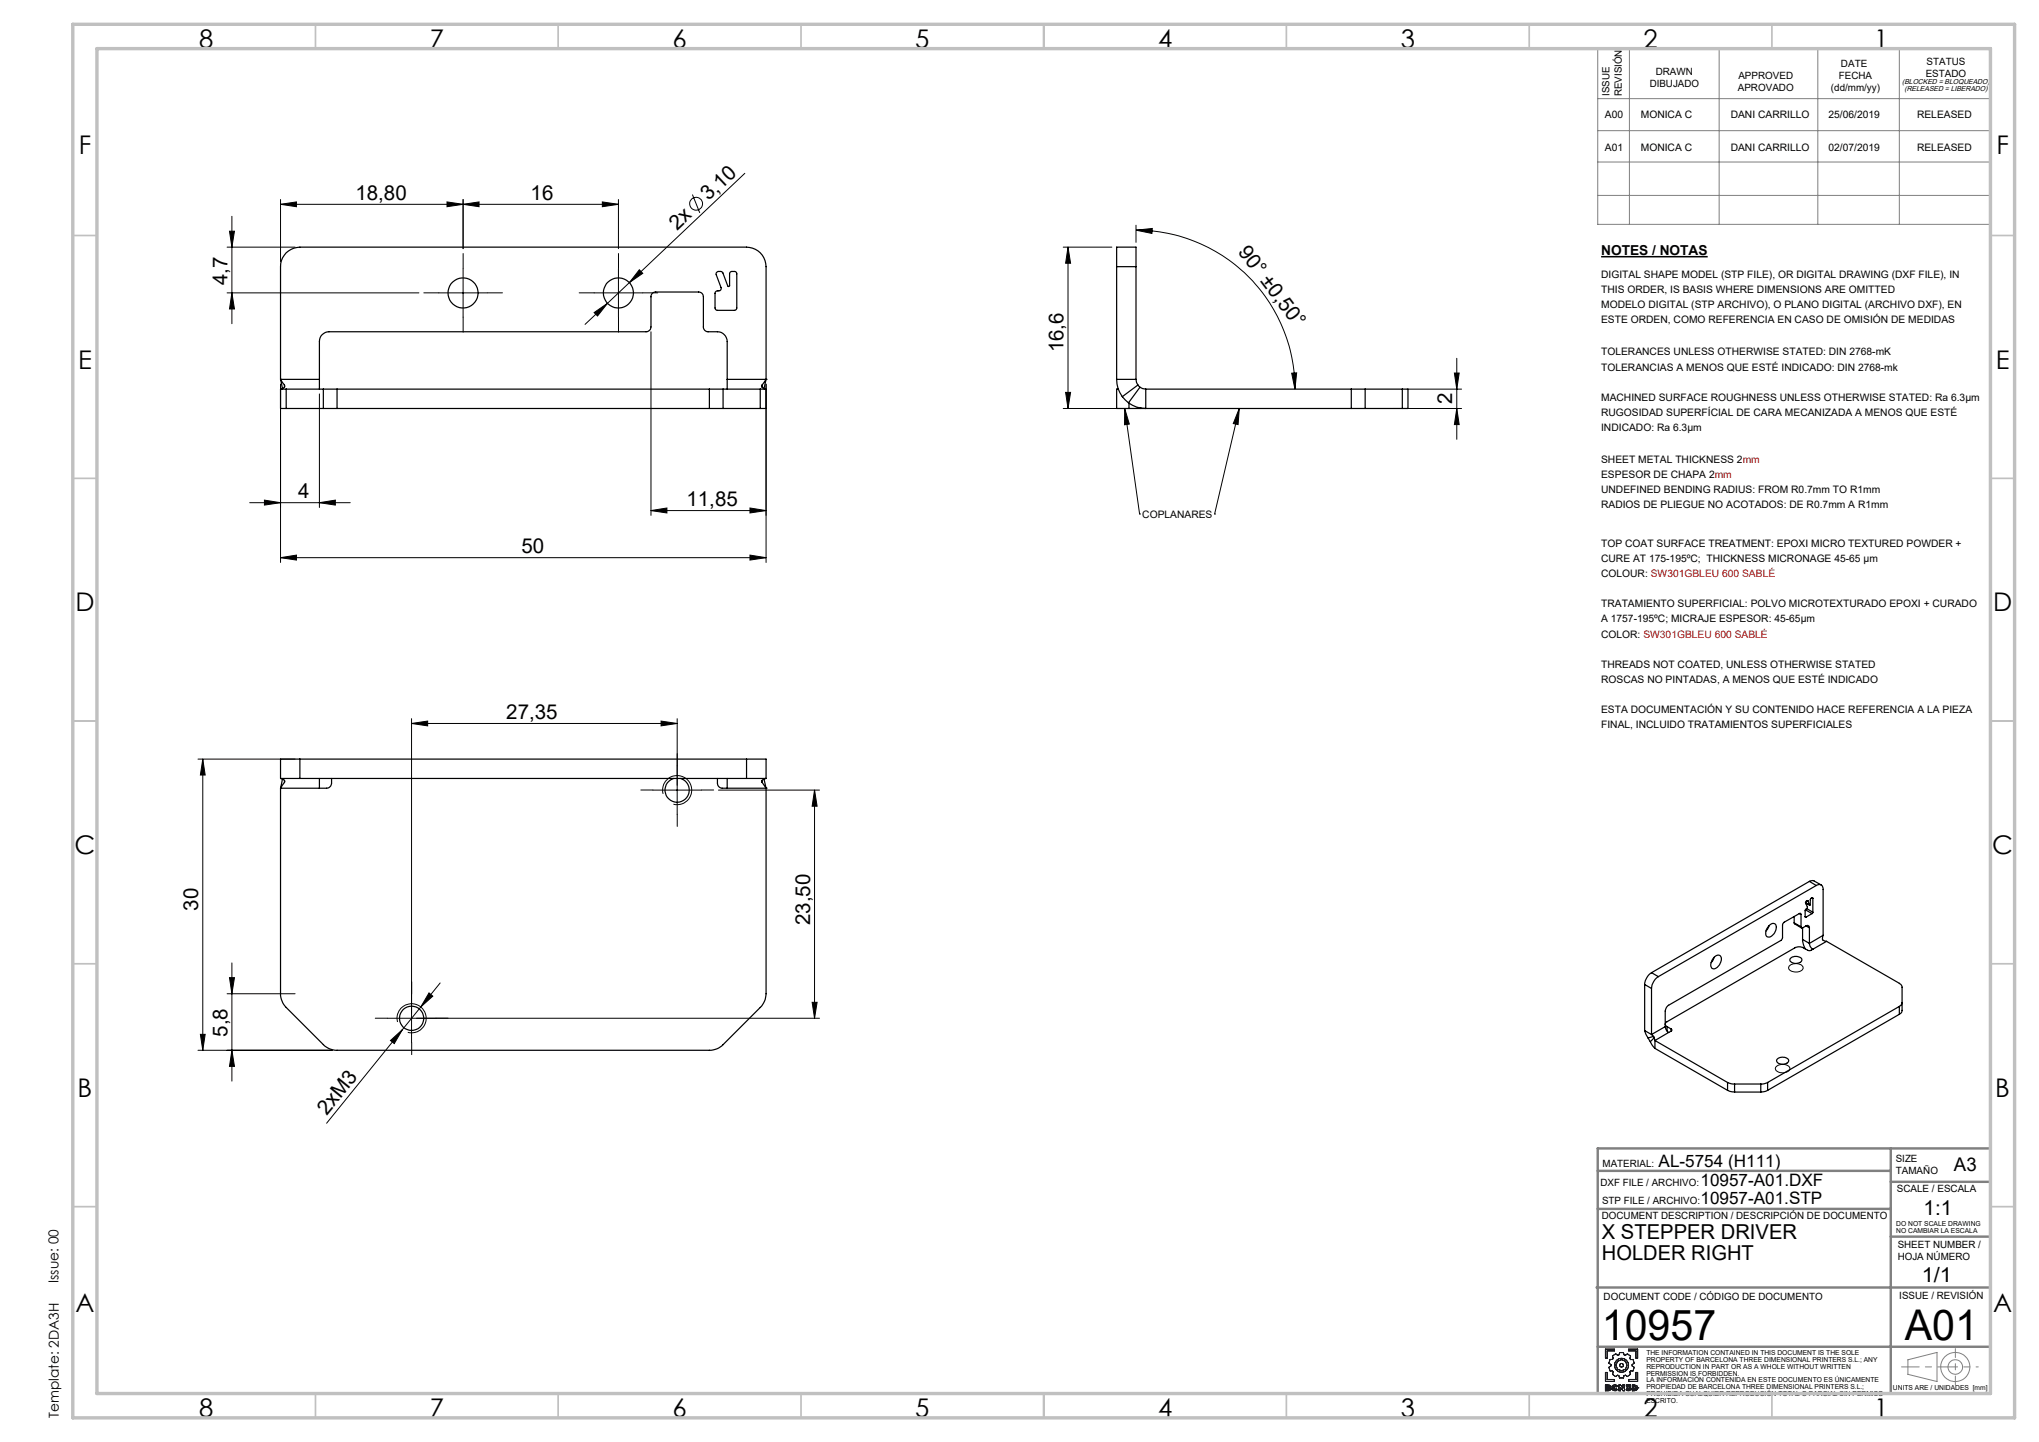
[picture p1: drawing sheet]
<svg xmlns="http://www.w3.org/2000/svg" width="420mm" height="297mm" viewBox="0 0 420 297" stroke-linecap="round" stroke-linejoin="round" font-family="sans-serif">
<path d="M329.8 52.9h22" fill="none" stroke="#000" stroke-width=".32"/>
<g fill="none" stroke="#000" stroke-width=".21">
<path d="M153.4 35.7l-28.3 26.8M46.8 50.9h14M47.3 47.6h1l-.5 3.3zM47.8 44.6v22.1M57.8 42.1l3.3-.5v1zM57.8 42.1h69.6M57.8 41.1v12.8M92.1 41.6l3.3 .5-3.3 .5zM95.4 42.1l3.3-.5v1zM95.4 55.3v10M95.4 41.1v10.1M124.1 41.6l3.3 .5-3.3 .5z"/>
<path d="M127.4 41.1v10.1M127.4 55.3v10M131.7 55.6l.7 .7-2.8 1.9zM142.6 40.1l1.5 3.7M219 50.9h10M220 50.9l.5 3.3h-1zM220 50.9v33.2M234 47.4l3.3-.3v1zM234 47.4a32.7 32.7 0 0 1 32.7 32.7M234 46.4v3.5M46.8 60.3h39.5M47.8 60.3l.5 3.3h-1z"/>
<path d="M57.8 79.1v36.7M90.4 60.3h10M122.4 60.3h10M122.4 64.4l2.7-1.9-2 2.6zM125.1 62.5l-4.6 4.3M134.1 68.3v37.8M157.8 79.1v36.7M266.1 76.9l1-.1-.4 3.3zM299.6 76.8h1l-.5 3.3zM300.1 73.8v16.7M65.8 81.1v23.4M219 84.1h16"/>
<path d="M219.5 80.8h1l-.5 3.3zM231.7 84.1l.9 3.2-1 .2zM231.7 84.1l3 21.8M255.3 84.1l-.3 3.4-1-.3zM255.3 84.1l-5.1 21.8M286.9 84.1h14.2M289.8 80.1h11.3M300.1 84.1l.5 3.4h-1zM51.4 103.5h20.7M54.5 103l3.3 .5-3.3 .5zM57.8 114.9l3.3-.6v1.1zM57.8 114.9h100"/>
<path d="M65.8 103.5l3.3-.5v1zM134.1 105.2l3.3-.6v1.1zM134.1 105.2h23.7M154.5 104.6l3.3 .6-3.3 .5zM154.5 114.3l3.3 .6-3.3 .5zM234.7 105.9h.1M250.2 105.9h.1M40.8 156.3h20M41.8 156.3l.5 3.3h-1zM41.8 156.3v60M84.8 149l3.3-.5v1zM84.8 148v66.7"/>
<path d="M84.8 149h54.7M136.2 148.5l3.3 .5-3.3 .5zM139.5 148v19.7M134.5 162.7h10M136.6 163.5a2.99 2.99 0 0 1 2.6-3.7 2.99 2.99 0 0 1 3.3 3.2 2.99 2.99 0 0 1-3.8 2.6M148 162.7h20.8M167.8 162.7v47M167.8 162.7l.5 3.3h-1zM47.8 198.3v24.4M368.5 199a1.94 1.94 0 0 1 2.9 .2 1.33 1.33 0 0 1-1.9 1l-.6-.2a.68 .68 0 0 1-.4-1zM40.8 216.3h27.6M41.3 213h1l-.5 3.3z"/>
<path d="M46.8 204.7h14M47.3 201.4h1l-.5 3.3zM47.8 216.3l.5 3.3h-1zM79.8 209.7h89M80.4 214.3l2.5-2.2-1.7 2.8zM81.9 210.5a2.99 2.99 0 0 1 2.6-3.8 2.99 2.99 0 0 1 3.3 3.3 2.99 2.99 0 0 1-3.8 2.6M86.7 207.4l-19.4 23.9M88.4 204.5l.7 .7-2.4 2.2zM90.7 202.5l-4 4.9M167.3 206.4h1l-.5 3.3zM366 219.6a1.84 1.84 0 0 1 2.7 .5 1.64 1.64 0 0 1-2.4 .7l-.4-.3a.59 .59 0 0 1 .1-.9z"/>
<circle cx="143.4" cy="42" r="1.33"/>
</g>
<g fill="none" stroke="#191924" stroke-width=".21">
<path d="M330.7 277.9h1.8v.3h-1.5v1.5h-.3zM332.1 279.3l.7-.5 .4 .3 .3-.1 .1-.4h.8l.1 .4 .3 .1 .4-.3 .7 .5-.2 .5 .2 .2h.5l.2 .8-.4 .3v.2l.4 .3-.2 .8h-.5l-.2 .2 .1 .5-.6 .4-.4-.3-.3 .1-.1 .5h-.8l-.2-.5-.2-.1-.4 .3-.7-.4 .2-.5-.2-.2h-.5l-.2-.8 .4-.3v-.2l-.4-.3 .2-.8h.5l.2-.2zM335.5 277.9h1.8v1.8h-.3v-1.5h-1.5zM330.7 282.7h.3v1.4h1.5v.4h-1.8zM331 285.5l.4 .1-.4 .1zM331 286l.4 .1-.4 .1zM331.3 285.3l.4 .2M331.3 285.3h.2l.2 .2M331.3 285.3h-.6v1.2l.9-.1 .2-.3M331.4 285.6h.1M331.4 286.1h.1M331.7 285.5l-.2 .3 .3 .3"/>
<path d="M331.7 285.5h.1M331.8 286.1h.1M332 285.9l.2 .3 .4 .3 .6-.3M332 285.9l.3 .5a.69 .69 0 0 0 .9-.2M332 285.9h.1M332.4 285.9l.1 .2 .4-.1M332.4 285.9h.1M332.9 285.7l-.2-.2-.3 .1v.3M332.9 285.7l-.4-.1-.1 .3M332.9 286l.3 .2M333.2 285.5l-.5-.3-.5 .2-.2 .5M333.2 285.5a.67 .67 0 0 0-1.1 0l-.1 .4"/>
<path d="M333.2 285.5l-.3 .2M333.5 285.3h.3l.5 .6v-.6h.3v1.2h-.3l-.5-.7v.7h-.3zM335.1 286l.3 .2 .2-.1-.2 .1zM335.1 286l-.2 .2M335.5 284.1h1.5v-1.4h.3v1.8h-1.8zM335.6 286.1l-.4-.2v-.2l.3-.2h-.5v-.2h.8v.2l-.2 .2 .3 .4M335.6 286.1h.1M335.9 286.1l-.2 .3-.3 .1-.5-.3M335.9 286.1l-.2 .3-.4 .1-.4-.3M335.9 286.1h.1M336.2 285.3l1 .2 .2 .4-.3 .4-.9 .2zM336.6 285.5l.3 .1v.5h-.3z"/>
<path d="M337 285.9h.1M337.4 285.9h.1"/>
<circle cx="334" cy="281.2" r="1.14"/>
<circle cx="334" cy="281.2" r=".39"/>
<circle cx="334" cy="281.2" r="1.45"/>
</g>
<g fill="none" stroke="#808080" stroke-width=".21">
<path d="M329.1 10h80.9v36.2h-80.9zM335.6 10v36.2M354.1 10v36.2M374.4 10v36.2M391.2 10v36.2M329.1 20.3h80.9M329.1 26.9h80.9M329.1 33.4h80.9M329.1 40.2h80.9M393 280.1l6-1.6v6l-6-1.4z"/>
<circle cx="402.7" cy="281.6" r="3"/>
<circle cx="402.8" cy="281.5" r="1.49"/>
</g>
<g fill="none" stroke="#000" stroke-width=".21" stroke-dasharray="15.2 1.3 1.3 1.3">
<path d="M95.4 55.3v-3.1M127.4 55.3v-3.1M90.4 60.3h-3.1M95.4 65.3v3.1M100.4 60.3h3.1M122.4 60.3h-3.1M127.4 65.3v3.1M132.4 60.3h3.1M139.5 157.7v-2.5M134.5 162.7h-2.5M139.5 167.7v2.5M144.5 162.7h2.5"/>
<path d="M79.8 209.7h-2.5M84.8 204.7v-2.5M84.8 214.7v2.5M89.8 209.7h2.5"/>
</g>
<path d="M391.7 281.5h11.1" fill="none" stroke="#808080" stroke-width=".21" stroke-dasharray="15.2 1.3 1.3 1.3" stroke-dashoffset="11.6"/>
<path d="M402.8 281.5h4.7" fill="none" stroke="#808080" stroke-width=".21" stroke-dasharray="15.2 1.3 1.3 1.3" stroke-dashoffset="14.8"/>
<path d="M402.8 277.8v7.4" fill="none" stroke="#808080" stroke-width=".21" stroke-dasharray="15.2 1.3 1.3 1.3" stroke-dashoffset="13.4"/>
<path d="M329.1 236.5h80.9v50.5h-80.9zM389.5 236.5v50.5M329.1 249h60.4M329.1 241.2h60.4M389.5 243.4h20.5M389.5 254.7h20.5M328.9 265.2h81.1M329.1 277.4h80.9" fill="none" stroke="#808080" stroke-width=".5"/>
<g fill="none" stroke="#c0c0c0" stroke-width=".35">
<path d="M65 5v5M115 5v5M165 5v5M215 5v5M265 5v5M315 5v5M365 5v5M15 48.5h5M410 48.5h5M15 98.5h5M410 98.5h5M15 148.5h5"/>
<path d="M410 148.5h5M15 198.5h5M410 198.5h5M15 248.5h5M410 248.5h5M65 287v5M115 287v5M165 287v5M215 287v5M265 287v5M315 287v5M365 287v5"/>
</g>
<path d="M15 5h400v287h-400zM20 10h390v277h-390z" fill="none" stroke="#c0c0c0" stroke-width=".7"/>
<g fill="#000">
<path d="M47.3 47.6h1l-.5 3.3zM47.8 60.3l.5 3.3h-1zM41.8 156.3l.5 3.3h-1zM41.3 213h1l-.5 3.3zM47.3 201.4h1l-.5 3.3zM47.8 216.3l.5 3.3h-1z"/>
<path d="M95.4 42.1l3.3-.5v1zM124.1 41.6l3.3 .5-3.3 .5zM84.8 149l3.3-.5v1zM136.2 148.5l3.3 .5-3.3 .5z"/>
<path d="M220 50.9l.5 3.3h-1zM219.5 80.8h1l-.5 3.3z"/>
<path d="M122.4 64.4l.7 .7 2-2.6zM131.7 55.6l-2.1 2.6 2.8-1.9z"/>
<path d="M255.3 84.1l-.3 3.4-1-.3zM231.7 84.1l.9 3.2-1 .2z"/>
<path d="M266.1 76.9l1-.1-.4 3.3zM234 47.4l3.3-.3v1z"/>
<path d="M299.6 76.8h1l-.5 3.3zM300.1 84.1l.5 3.4h-1z"/>
<path d="M57.8 114.9l3.3-.6v1.1zM154.5 114.3l3.3 .6-3.3 .5z"/>
<path d="M65.8 103.5l3.3-.5v1zM54.5 103l3.3 .5-3.3 .5zM92.1 41.6l3.3 .5-3.3 .5zM57.8 42.1l3.3-.5v1z"/>
<path d="M134.1 105.2l3.3-.6v1.1zM154.5 104.6l3.3 .6-3.3 .5z"/>
<path d="M88.4 204.5l-1.7 2.9 2.4-2.2zM80.4 214.3l.8 .6 1.7-2.8z"/>
<path d="M167.3 206.4h1l-.5 3.3zM167.8 162.7l.5 3.3h-1z"/>
</g>
<g fill="none" stroke="#000" stroke-width=".25">
<path d="M147.6 56.1l.3-.2h.6l.3 .2 1.1 2.8a.2 .2 0 0 0 .2 .1 .2 .2 0 0 0 .2-.2l.1-2.7 .3-.2h.8l.3 .4v7.2l-.3 .4h-3.8l-.3-.1-.1-.3v-3.2a.79 .79 0 0 1 1-.4l.3-.5-1.1-2.9zM230 54.9v-4h4v4M230 54.9h4M230 54.9v23.2M234 54.9v23.2M57.8 78.1h.1M57.8 78.1l.4 1.9M57.8 78.1l.8 1.2M57.8 78.1v-23.2a4 4 0 0 1 4-4h92a4 4 0 0 1 4 4v23.2M57.8 78.1h8M58.6 79.3v.5l-.8 .3M58.6 79.3v.4"/>
<path d="M65.8 78.1v2M65.8 78.1v-7.8a1.99 1.99 0 0 1 2-2h65.3a1.02 1.02 0 0 0 1-1v-6.2a.96 .96 0 0 1 1-1h8.8a.96 .96 0 0 1 1 1v6.2a.96 .96 0 0 0 1 1 4 4 0 0 1 3 .4l.5 .5 .4 .8v8.1M149.8 78.1v2M149.8 78.1h8M157 79.3v.5l.8 .3M157 79.3v.4M157.8 78.1h.1M157.8 78.1l-.4 1.9M157.8 78.1l-.8 1.2M230 78.1a5.8 5.8 0 0 0 1.2 3.6M230 78.1h4M234 78.1l.4 1.2"/>
<path d="M234.4 79.3l.4 .5M234.4 79.3l-3.2 2.4M234.8 79.8l1.2 .3M234.8 79.8l-2.4 3.2M57.8 80.1v4h1.1M57.8 80.1h1.1M58.9 84.1h7.7M58.9 80.1h7.7M58.9 80.1v4M66.6 84.1h2.8M66.6 80.1h2.8M66.6 80.1v4"/>
<path d="M69.4 80.1v4M69.4 84.1h76.7M69.4 80.1h76.7M146.1 80.1h2.8M146.1 84.1h2.8M146.1 80.1v4M148.9 80.1v4M148.9 84.1h7.7M148.9 80.1h7.7M156.6 80.1h1.2M156.6 80.1v4M157.8 80.1v4h-1.2"/>
<path d="M230.3 80.1h-.3v4h2.6M231.2 81.7l1.2 1.3M232.4 83a5.8 5.8 0 0 0 3.6 1.1M232.6 84.1h2.4M232.6 83v1.1M235 84.1h1M235 84v.1M236 84.1h42.3M236 80.1h42.3M236 80.1v4M278.3 80.1h2.9M278.3 84.1h2.9"/>
<path d="M278.3 80.1v4M281.2 84.1h7.7M281.2 80.1h7.7M281.2 80.1v4M288.9 80.1h1.1v4h-1.1M288.9 80.1v4M61.8 156.3h-4v4M61.8 156.3v4M61.8 156.3h92M153.8 156.3h4v4M153.8 156.3v4M57.8 162.3h.1"/>
<path d="M57.8 160.3h4M57.8 160.3l.8 .4v.4M57.8 162.3v42.4a4.2 4.2 0 0 0 1.1 2.8l7.7 7.7a3.8 3.8 0 0 0 2.8 1.1h76.7a3.8 3.8 0 0 0 2.8-1.1l7.7-7.7a4.1 4.1 0 0 0 1.2-2.8v-42.4M58.2 160.4l-.4 1.9M58.6 161.1l-.8 1.2M58.6 160.8v.3M61.8 160.3h92M65.8 160.3v2M68.3 160.3v1a1.09 1.09 0 0 1-1 1h-9.5M138.8 160.3a2.5 2.5 0 0 0-1.4 3.9 2.5 2.5 0 0 0 4.1 0 2.5 2.5 0 0 0-1.3-3.9M147.8 160.3v1a1.02 1.02 0 0 0 1 1h9M149.8 160.3v2"/>
<path d="M153.8 160.3h4M157 161.1l.8 1.2M157 160.8v.3M157.4 160.4l.4 1.9M157.8 162.3h.1M157.8 160.3l-.8 .4v.4M353.1 197.2l-.6 1.1M353.2 197.1a.79 .79 0 0 1 1.1-.3 .79 .79 0 0 1 .2 1.1 1.68 1.68 0 0 1-1.8 1.6 1.64 1.64 0 0 1 .5-2.4zM364.3 190.7a.79 .79 0 0 1 .8-.5 .79 .79 0 0 1 .8 .6 1.98 1.98 0 0 1-1.7 2.2 1.15 1.15 0 0 1-.1-1.9zM364.4 190.6l-.6 1.1M368.9 197.3a1.59 1.59 0 0 1 2.3 .3 1.34 1.34 0 0 1-2.1 .7 .53 .53 0 0 1-.4-.5 .53 .53 0 0 1 .2-.5zM369.6 190.1l.1 .2 1.4 .8"/>
<path d="M369.6 190.1l1.4 .8M369.6 188.8v1.3M370.6 188.2l.2-.1 .2 .2M370.6 188.2l-3.1 1.7-.3 .4v2.9l-.3 .5-23.2 13.3a1.62 1.62 0 0 0-.7 1.2v3.3M370.6 188.2l.4 .1M371 188.3v2.6M371.3 193.5l.1 .9 .4 1M371.3 193.5l1.4 .8M371.3 191.1v2.4M371.8 188.8l.2 .1M371.9 185.9l.9 .5M371.9 185.9l.8 .5"/>
<path d="M371.9 187.4l1.3 .8M372 190.7a.44 .44 0 0 1 .5 0 .44 .44 0 0 1 .2 .4M372 190.7l-.7 .4a.21 .21 0 0 1-.2 0 .21 .21 0 0 1-.1-.2M372 186v.2M372 190.7l.7 .4M372.2 187.1l1.2 .8M372.3 185.5h.1M372.3 185.5l-.4 .4 .4 1.1-.5 .5v1.3M372.4 185.5l.3 .9M372.7 181.5l.9-.1 1.5 .9M372.7 194.3a1.47 1.47 0 0 0 .7 1.2M372.7 191.1v3.2"/>
<path d="M372.7 181.5l1.4 .9M372.7 181.5l-32.5 18.8M373.2 184.9l.2 .1M373.2 184.9l-.3 .3v1.2h-.2M373.2 188.2l-1.2 .7M373.4 195.5l-.7 .3-1.2-.6a1.94 1.94 0 0 0-1.8 0l-26.3 15.2-.4 .5M373.4 187.9l-.2 .3M373.4 185v2.9M374.1 182.4a.85 .85 0 0 1 1-.1 .85 .85 0 0 1 .4 .9v9.4M374.1 182.4l-32.5 18.8M375.5 192.6a.74 .74 0 0 0-.1 .9 .74 .74 0 0 0 .8 .4M375.5 192.6l-2.8 1.7"/>
<path d="M376.2 193.9l15.4 8.9 .2 .4v5l-.2 .5-.4 .2M376.2 193.9l-2.8 1.6M338.8 212.3l.7 1.5M338.8 202.8l1.4 .8M338.8 202.8v9.5M338.8 212.3l1.4 .8M339.5 213.8l.4 .8M339.9 214.6l1 1.3M340.2 200.3a3.2 3.2 0 0 0-1.4 2.5M340.2 213.1l.4 .4M340.2 203.6v9.5M340.2 200.3l1.4 .9"/>
<path d="M340.6 213.5l.1 .2M340.6 213.5l-1.1 .3M340.7 213.7l.2 .6M340.7 213.7l-.8 .9M340.9 214.3l14.9 8.7M340.9 214.3v1.6M340.9 215.9l14.9 8.7M341.6 201.2a3.2 3.2 0 0 0-1.4 2.4M343 211l.4 .5M343 211.5a1.62 1.62 0 0 0 .7 1.2M343 211.5l-2.8 1.6M343.4 211.5l.8 .4"/>
<path d="M343.4 211.5v.9M343.7 212.7l-2.8 1.6M344.2 211.9l.2 .2-.2 .3M344.2 212.4l-.5 .3M344.2 211.9v.5M366.2 218a1.45 1.45 0 0 1 2.2 .5 1.52 1.52 0 0 1-2.4 .1v-.3zM391.2 207.3l-27.1 15.7M391.2 207.3v1.6M391.2 208.9l-27.1 15.7M391.8 206.5l-.2 .5-.4 .3M355.8 223l1.5 .3M355.8 224.6l1.5 .3"/>
<path d="M355.8 223v1.6M357.3 223.3h5.4M357.3 224.9h5.4M357.3 223.3v1.6M362.7 223.3v1.6M364.1 223l-1.4 .3M364.1 224.6l-1.4 .3M364.1 223v1.6"/>
<circle cx="95.4" cy="60.3" r="3.1"/>
<circle cx="127.4" cy="60.3" r="3.1"/>
<circle cx="84.8" cy="209.7" r="2.49"/>
</g>
<g font-size="8.7">
<text x="330" y="275.9">10957</text>
<text x="392.3" y="275.9">A01</text>
</g>
<g font-size="5.3">
<text x="41" y="9.9">8</text>
<text x="88.5" y="9.9">7</text>
<text x="138.5" y="9.9">6</text>
<text x="188.5" y="9.9">5</text>
<text x="238.5" y="9.9">4</text>
<text x="288.5" y="9.9">3</text>
<text x="338.5" y="9.9">2</text>
<text x="386" y="9.9">1</text>
<text x="16.2" y="31.7">F</text>
<text x="411.2" y="31.7">F</text>
<text x="16.1" y="75.9">E</text>
<text x="411.1" y="75.9">E</text>
<text x="15.5" y="125.9">D</text>
<text x="410.5" y="125.9">D</text>
<text x="15.4" y="175.9">C</text>
<text x="410.4" y="175.9">C</text>
<text x="16" y="225.9">B</text>
<text x="411" y="225.9">B</text>
<text x="15.5" y="270.2">A</text>
<text x="410.5" y="270.2">A</text>
<text x="41" y="291.9">8</text>
<text x="88.5" y="291.9">7</text>
<text x="138.5" y="291.9">6</text>
<text x="188.5" y="291.9">5</text>
<text x="238.5" y="291.9">4</text>
<text x="288.5" y="291.9">3</text>
<text x="338.5" y="291.9">2</text>
<text x="386" y="291.9">1</text>
</g>
<g font-size="4.2">
<text x="73.2" y="41.1">18,80</text>
<text x="109.3" y="41.1">16</text>
<text x="146" y="41.5" transform="rotate(-43 146 41.5)">3,10</text>
<text x="139.5" y="47.6" transform="rotate(-43 139.5 47.6)">2x</text>
<text x="254.9" y="51.9" transform="rotate(53 254.9 51.9)">90° ±0,50°</text>
<text x="46.8" y="58.7" transform="rotate(-90 46.8 58.7)">4,7</text>
<text x="219.1" y="72.6" transform="rotate(-90 219.1 72.6)">16,6</text>
<text x="299.1" y="83.2" transform="rotate(-90 299.1 83.2)">2</text>
<text x="61.4" y="102.6">4</text>
<text x="141.4" y="104.2">11,85</text>
<text x="107.4" y="113.9">50</text>
<text x="104.3" y="148">27,35</text>
<text x="40.8" y="187.6" transform="rotate(-90 40.8 187.6)">30</text>
<text x="166.9" y="190.5" transform="rotate(-90 166.9 190.5)">23,50</text>
<text x="46.8" y="213.6" transform="rotate(-90 46.8 213.6)">5,8</text>
<text x="67.3" y="229.8" transform="rotate(-51 67.3 229.8)">2xM3</text>
<text x="396.2" y="250.3">1:1</text>
<text x="330" y="255.2">X STEPPER DRIVER</text>
<text x="330" y="259.5">HOLDER RIGHT</text>
<text x="395.8" y="264">1/1</text>
</g>
<text font-size="3.9" x="402.5" y="241.1">A3</text>
<g font-size="3.5">
<text x="341.7" y="240.4">AL-5754 (H111)</text>
<text x="350.3" y="244.3">10957-A01.DXF</text>
<text x="350.3" y="247.9">10957-A01.STP</text>
</g>
<g font-size="2.8">
<text x="329.8" y="52.6">NOTES / NOTAS</text>
<text x="12.1" y="264.2" transform="rotate(-90 12.1 264.2)">Issue: 00</text>
<text x="12.2" y="292" transform="rotate(-90 12.2 292)">Template: 2DA3H</text>
</g>
<g font-size="2.1">
<text x="339.8" y="17.9">DIBUJADO</text>
<text x="341.1" y="15.4">DRAWN</text>
<text x="358.1" y="16.3">APPROVED</text>
<text x="378.8" y="16.3">FECHA</text>
<text x="379.2" y="13.8">DATE</text>
<text x="396.7" y="15.8">ESTADO</text>
<text x="396.8" y="13.3">STATUS</text>
<text x="331.5" y="19.8" transform="rotate(-90 331.5 19.8)">ISSUE</text>
<text x="334" y="19.8" transform="rotate(-90 334 19.8)">REVISIÓN</text>
<text x="357.9" y="18.8">APROVADO</text>
<text x="377.1" y="18.8">(dd/mm/yy)</text>
<text x="330.6" y="24.3">A00</text>
<text x="338" y="24.3">MONICA C</text>
<text x="356.5" y="24.3">DANI CARRILLO</text>
<text x="376.6" y="24.3">25/06/2019</text>
<text x="394.9" y="24.3">RELEASED</text>
<text x="330.6" y="31.2">A01</text>
<text x="338" y="31.2">MONICA C</text>
<text x="356.5" y="31.2">DANI CARRILLO</text>
<text x="376.6" y="31.2">02/07/2019</text>
<text x="394.9" y="31.2">RELEASED</text>
<text x="329.8" y="57.2">DIGITAL SHAPE MODEL (STP FILE), OR DIGITAL DRAWING (DXF FILE), IN</text>
<text x="329.8" y="60.3">THIS ORDER, IS BASIS WHERE DIMENSIONS ARE OMITTED</text>
<text x="329.8" y="63.4">MODELO DIGITAL (STP ARCHIVO), O PLANO DIGITAL (ARCHIVO DXF), EN</text>
<text x="329.8" y="66.5">ESTE ORDEN, COMO REFERENCIA EN CASO DE OMISIÓN DE MEDIDAS</text>
<text x="329.8" y="73.2">TOLERANCES UNLESS OTHERWISE STATED: DIN 2768-mK</text>
<text x="329.8" y="76.3">TOLERANCIAS A MENOS QUE ESTÉ INDICADO: DIN 2768-mk</text>
<text x="329.8" y="82.5">MACHINED SURFACE ROUGHNESS UNLESS OTHERWISE STATED: Ra 6.3µm</text>
<text x="329.8" y="85.7">RUGOSIDAD SUPERFÍCIAL DE CARA MECANIZADA A MENOS QUE ESTÉ</text>
<text x="329.8" y="88.8">INDICADO: Ra 6.3µm</text>
<text x="329.8" y="95.4">SHEET METAL THICKNESS 2mm</text>
<text x="329.8" y="98.5">ESPESOR DE CHAPA 2mm</text>
<text x="329.8" y="101.6">UNDEFINED BENDING RADIUS: FROM R0.7mm TO R1mm</text>
<text x="235.3" y="106.6">COPLANARES</text>
<text x="329.8" y="104.7">RADIOS DE PLIEGUE NO ACOTADOS: DE R0.7mm A R1mm</text>
<text x="329.8" y="112.6">TOP COAT SURFACE TREATMENT: EPOXI MICRO TEXTURED POWDER +</text>
<text x="329.8" y="115.7">CURE AT 175-195ºC; THICKNESS MICRONAGE 45-65 µm</text>
<text x="329.8" y="118.9">COLOUR: SW301GBLEU 600 SABLÉ</text>
<text x="329.8" y="125.1">TRATAMIENTO SUPERFICIAL: POLVO MICROTEXTURADO EPOXI + CURADO</text>
<text x="329.8" y="128.2">A 1757-195ºC; MICRAJE ESPESOR: 45-65µm</text>
<text x="329.8" y="131.3">COLOR: SW301GBLEU 600 SABLÉ</text>
<text x="329.8" y="137.6">THREADS NOT COATED, UNLESS OTHERWISE STATED</text>
<text x="329.8" y="140.7">ROSCAS NO PINTADAS, A MENOS QUE ESTÉ INDICADO</text>
<text x="329.8" y="146.9">ESTA DOCUMENTACIÓN Y SU CONTENIDO HACE REFERENCIA A LA PIEZA</text>
<text x="329.8" y="150">FINAL, INCLUIDO TRATAMIENTOS SUPERFICIALES</text>
<text x="390.5" y="239.4">SIZE</text>
<text x="329.7" y="244.3">DXF FILE / ARCHIVO:</text>
<text x="330.1" y="240.4">MATERIAL:</text>
<text x="390.5" y="241.9">TAMAÑO</text>
<text x="390.7" y="245.6">SCALE / ESCALA</text>
<text x="330" y="251">DOCUMENT DESCRIPTION / DESCRIPCIÓN DE DOCUMENTO</text>
<text x="330" y="247.9">STP FILE / ARCHIVO:</text>
<text x="390.9" y="257.1">SHEET NUMBER /</text>
<text x="390.9" y="259.6">HOJA NÚMERO</text>
<text x="330.3" y="267.7">DOCUMENT CODE / CÓDIGO DE DOCUMENTO</text>
<text x="391.2" y="267.5">ISSUE / REVISIÓN</text>
</g>
<g font-size="1.5">
<text x="391.8" y="17.4">(BLOCKED = BLOQUEADO)</text>
<text x="392.3" y="18.8">(RELEASED = LIBERADO)</text>
</g>
<g font-size="1.4">
<text x="390.6" y="252.5">DO NOT SCALE DRAWING</text>
<text x="390.6" y="253.9">NO CAMBIAR LA ESCALA</text>
<text x="339.1" y="279.1">THE INFORMATION CONTAINED IN THIS DOCUMENT IS THE SOLE</text>
<text x="339.1" y="280.5">PROPERTY OF BARCELONA THREE DIMENSIONAL PRINTERS S.L.; ANY</text>
<text x="339.1" y="281.9">REPRODUCTION IN PART OR AS A WHOLE WITHOUT WRITTEN</text>
<text x="339.1" y="283.3">PERMISSION IS FORBIDDEN.</text>
<text x="339.1" y="284.7">LA INFORMACIÓN CONTENIDA EN ESTE DOCUMENTO ES ÚNICAMENTE</text>
<text x="339.1" y="286.1">PROPIEDAD DE BARCELONA THREE DIMENSIONAL PRINTERS S.L.;</text>
<text x="339.1" y="287.6">PROHIBIDA CUALQUIER REPRODUCIÓN TOTAL O PARCIAL SIN PERMISO</text>
<text x="389.9" y="286.3">UNITS ARE / UNIDADES [mm]</text>
<text x="339.1" y="289">ESCRITO.</text>
</g>
</svg>
